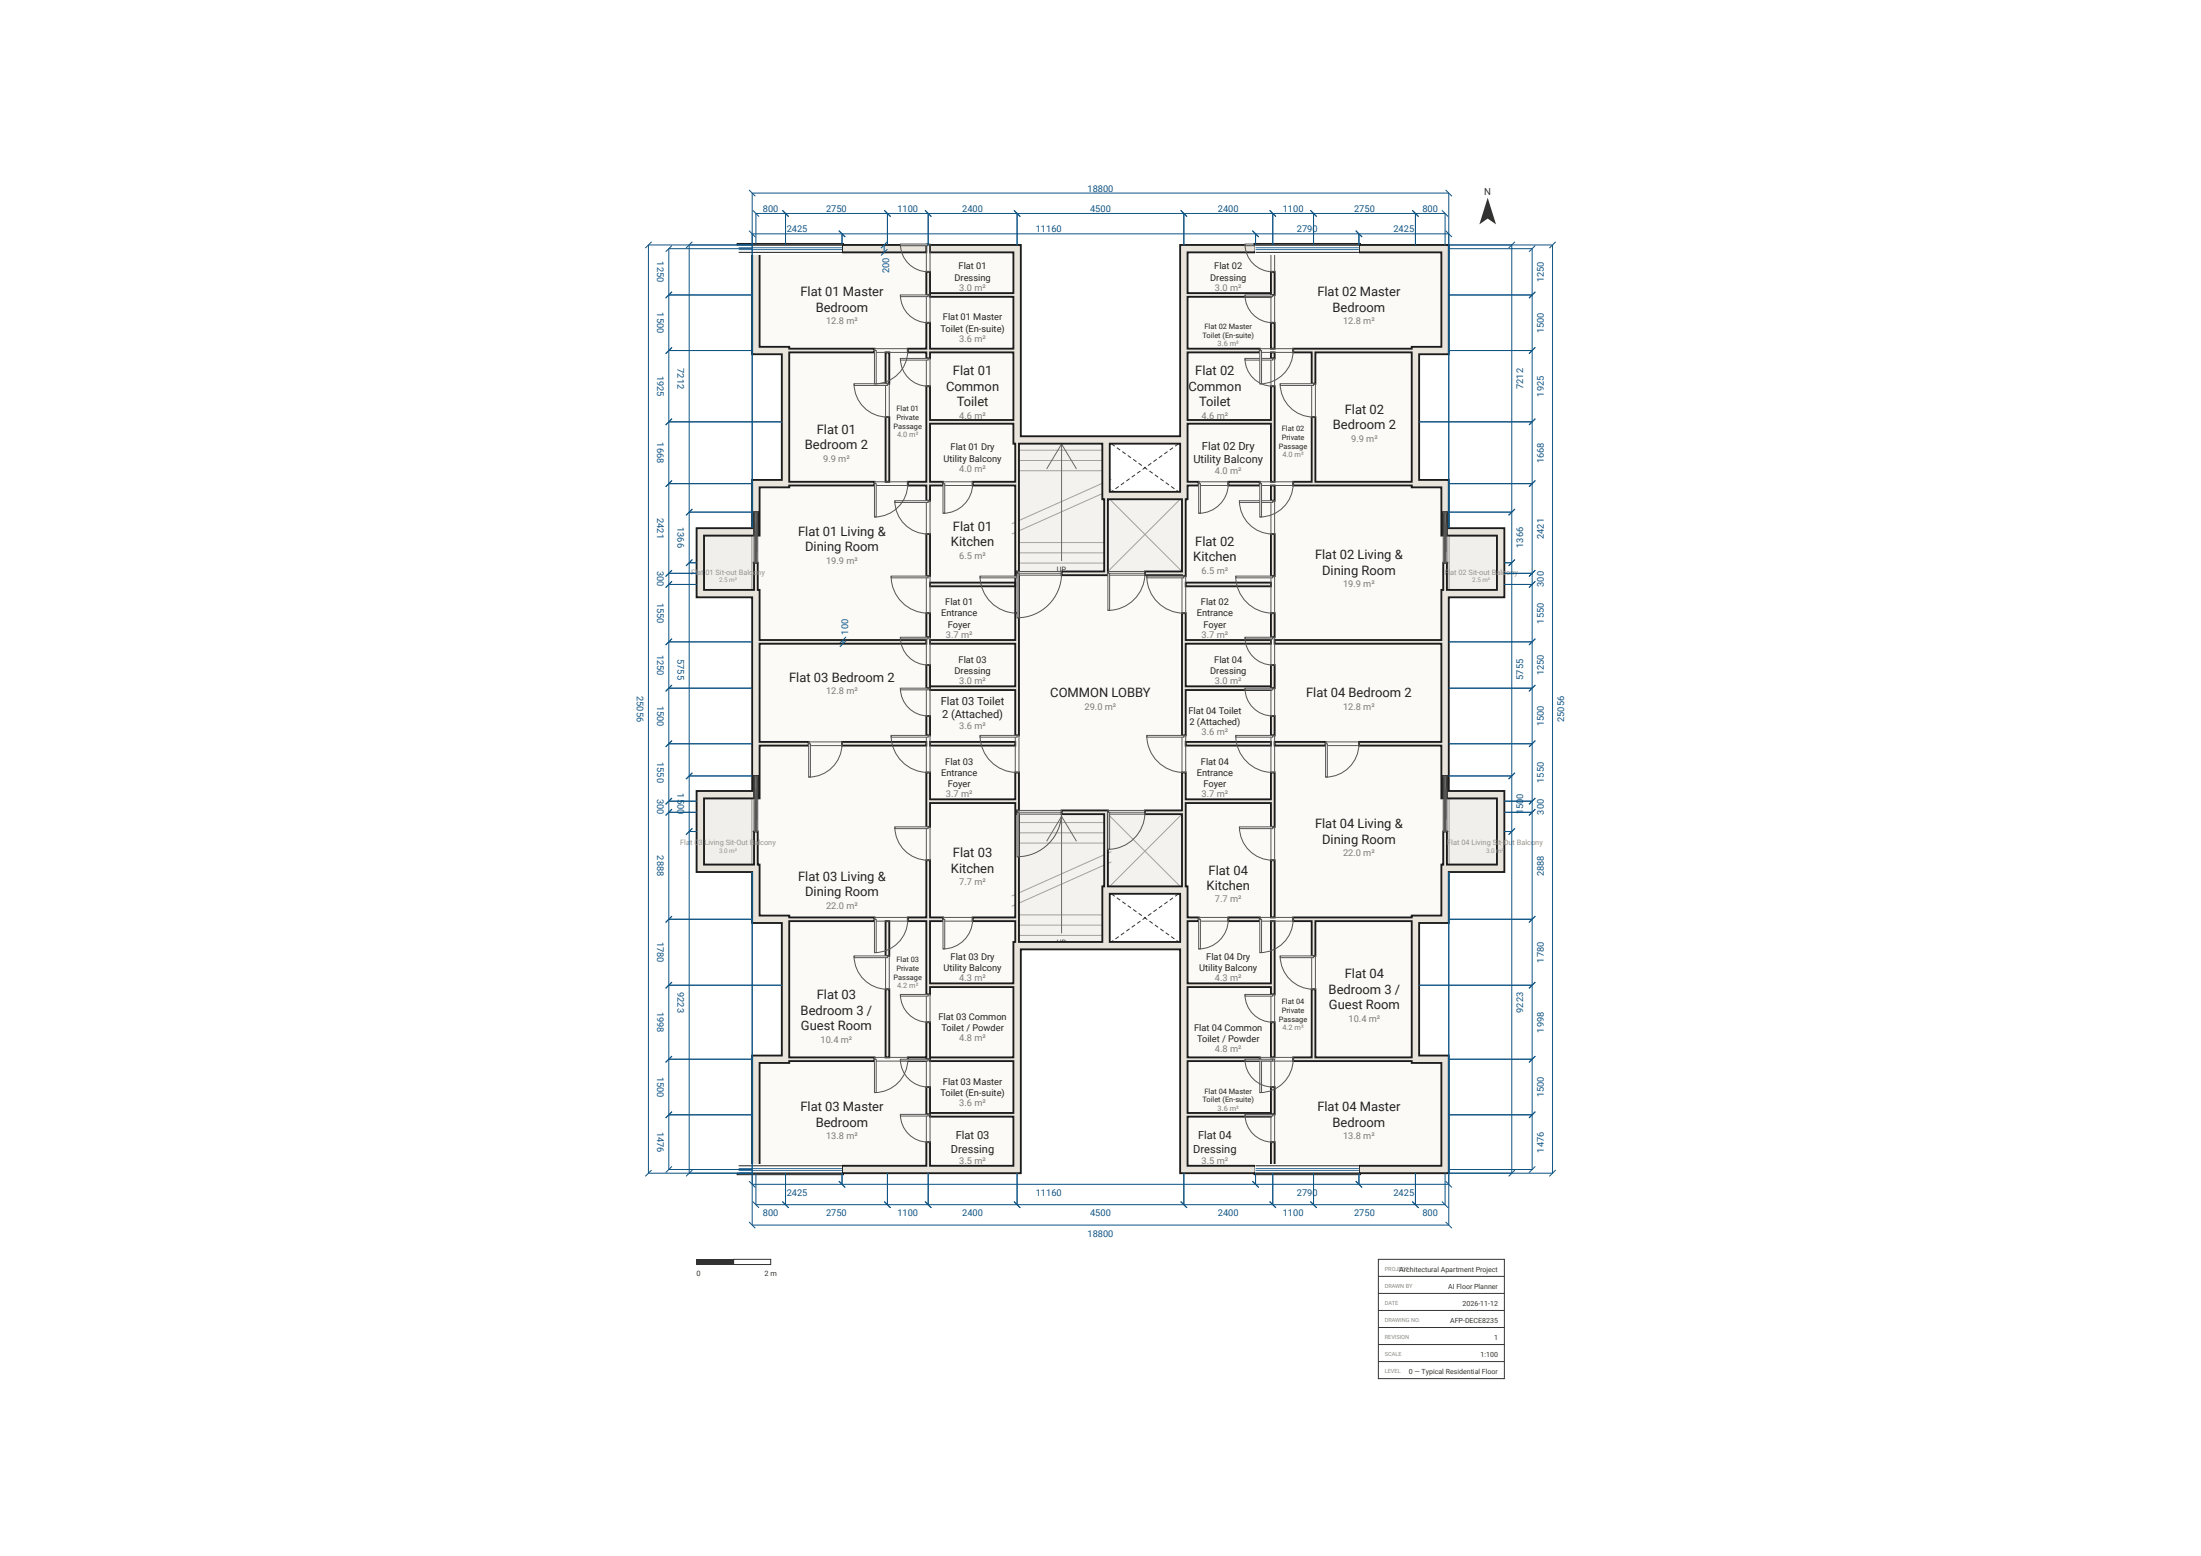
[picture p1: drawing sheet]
<svg xmlns="http://www.w3.org/2000/svg" width="594mm" height="420mm" viewBox="0 0 594 420" stroke-linecap="round" stroke-linejoin="round" font-family="sans-serif">
<g fill="#fbfaf7">
<path d="M274.5 154.8h45v64.5h-45z"/>
<path d="M250.5 157.8h24v15.5h-24z"/>
<path d="M250.5 130.5h24v27.3h-24z"/>
<path d="M204 130.5h46.5v42.8h-46.5z"/>
<path d="M212 94.6h27.5v35.9h-27.5z"/>
<path d="M239.5 94.6h11v35.9h-11z"/>
<path d="M250.5 113.9h24v16.6h-24z"/>
<path d="M250.5 94.6h24v19.3h-24z"/>
<path d="M204 67.1h46.5v27.5h-46.5z"/>
<path d="M250.5 79.6h24v15h-24z"/>
<path d="M250.5 67.1h24v12.5h-24z"/>
</g>
<path d="M189 143.6h15v16.6h-15z" fill="#f1efeb"/>
<path d="M189 143.6h15v16.6h-15z" fill="none" stroke="#9a9488" stroke-width=".27"/>
<g fill="#fbfaf7">
<path d="M319.5 157.8h24v15.5h-24z"/>
<path d="M319.5 130.5h24v27.3h-24z"/>
<path d="M343.5 130.5h46.5v42.8h-46.5z"/>
<path d="M354.5 94.6h27.5v35.9h-27.5z"/>
<path d="M343.5 94.6h11v35.9h-11z"/>
<path d="M319.5 113.9h24v16.6h-24z"/>
<path d="M319.5 94.6h24v19.3h-24z"/>
<path d="M343.5 67.1h46.5v27.5h-46.5z"/>
<path d="M319.5 79.6h24v15h-24z"/>
<path d="M319.5 67.1h24v12.5h-24z"/>
</g>
<path d="M390 143.6h15v16.6h-15z" fill="#f1efeb"/>
<path d="M390 143.6h15v16.6h-15z" fill="none" stroke="#9a9488" stroke-width=".27"/>
<g fill="#fbfaf7">
<path d="M204 173.3h46.5v27.5h-46.5z"/>
<path d="M250.5 185.8h24v15h-24z"/>
<path d="M250.5 173.3h24v12.5h-24z"/>
<path d="M250.5 200.8h24v15.5h-24z"/>
<path d="M250.5 216.3h24v31.8h-24z"/>
<path d="M204 200.8h46.5v47.3h-46.5z"/>
<path d="M212 248.1h27.5v37.8h-27.5z"/>
<path d="M239.5 248.1h11v37.8h-11z"/>
<path d="M250.5 248.1h24v17.8h-24z"/>
<path d="M250.5 265.9h24v20h-24z"/>
<path d="M204 285.9h46.5v29.8h-46.5z"/>
<path d="M250.5 285.9h24v15h-24z"/>
<path d="M250.5 300.9h24v14.8h-24z"/>
</g>
<path d="M189 214.5h15v19.9h-15z" fill="#f1efeb"/>
<path d="M189 214.5h15v19.9h-15z" fill="none" stroke="#9a9488" stroke-width=".27"/>
<g fill="#fbfaf7">
<path d="M343.5 173.3h46.5v27.5h-46.5z"/>
<path d="M319.5 185.8h24v15h-24z"/>
<path d="M319.5 173.3h24v12.5h-24z"/>
<path d="M319.5 200.8h24v15.5h-24z"/>
<path d="M319.5 216.3h24v31.8h-24z"/>
<path d="M343.5 200.8h46.5v47.3h-46.5z"/>
<path d="M354.5 248.1h27.5v37.8h-27.5z"/>
<path d="M343.5 248.1h11v37.8h-11z"/>
<path d="M319.5 248.1h24v17.8h-24z"/>
<path d="M319.5 265.9h24v20h-24z"/>
<path d="M343.5 285.9h46.5v29.8h-46.5z"/>
<path d="M319.5 285.9h24v15h-24z"/>
<path d="M319.5 300.9h24v14.8h-24z"/>
</g>
<path d="M390 214.5h15v19.9h-15z" fill="#f1efeb"/>
<path d="M390 214.5h15v19.9h-15z" fill="none" stroke="#9a9488" stroke-width=".27"/>
<path d="M298.5 133.8h21v21h-21z" fill="#f4f2ee" stroke="#6c6864" stroke-width=".27"/>
<path d="M298.5 133.8l21 21M319.5 133.8l-21 21" fill="none" stroke="#a8a29a" stroke-width=".27"/>
<path d="M298.5 219.3h21v21h-21z" fill="#f4f2ee" stroke="#6c6864" stroke-width=".27"/>
<path d="M298.5 219.3l21 21M319.5 219.3l-21 21" fill="none" stroke="#a8a29a" stroke-width=".27"/>
<path d="M274.5 118.8h24v36h-24z" fill="#f4f2ee" stroke="#6c6864" stroke-width=".27"/>
<path d="M274.5 127.1h24M274.5 124.3h24M274.5 121.5h24M299.9 132.1l-26.8 12M299.9 129.4l-26.8 12M274.5 152h24M274.5 149.2h24M274.5 146.4h24" fill="none" stroke="#a8a29a" stroke-width=".27"/>
<path d="M286.5 119.9v31.5M286.5 119.9l4 6.7M286.5 119.9l-4 6.7" fill="none" stroke="#6c6864" stroke-width=".27"/>
<path d="M274.5 219.3h24v36h-24z" fill="#f4f2ee" stroke="#6c6864" stroke-width=".27"/>
<path d="M274.5 227.6h24M274.5 224.8h24M274.5 222h24M299.9 232.6l-26.8 12M299.9 229.9l-26.8 12M274.5 252.5h24M274.5 249.7h24M274.5 246.9h24" fill="none" stroke="#a8a29a" stroke-width=".27"/>
<path d="M286.5 220.4v31.5M286.5 220.4l4 6.7M286.5 220.4l-4 6.7" fill="none" stroke="#6c6864" stroke-width=".27"/>
<path d="M298.5 118.8h21v15h-21zM298.5 118.8l21 15M319.5 118.8l-21 15M298.5 240.3h21v15h-21zM298.5 240.3l21 15M319.5 240.3l-21 15" fill="none" stroke="#333" stroke-width=".27" stroke-dasharray="1.1 .7" stroke-linecap="butt"/>
<g fill="none" stroke="#9a9488" stroke-width=".27">
<path d="M189 143.6h15v16.6h-15zM189 151.9h1.1M190.1 144.6h12.8v14.5h-12.8zM196.5 143.6v1M196.5 159.1v1.1M202.9 151.9h1.1M390 143.6h15v16.6h-15zM390 151.9h1.1M391.1 144.6h12.8v14.5h-12.8zM397.5 143.6v1M397.5 159.1v1.1M403.9 151.9h1.1"/>
<path d="M189 214.5h15v19.9h-15zM190.1 215.6h12.8v17.7h-12.8zM196.5 214.5v1.1M390 214.5h15v19.9h-15zM391.1 215.6h12.8v17.7h-12.8zM397.5 214.5v1.1M189 224.4h1.1M196.5 233.3v1.1M202.9 224.4h1.1M390 224.4h1.1M397.5 233.3v1.1M403.9 224.4h1.1"/>
</g>
<path d="M203 68.1h2v25.5h8v.5h23v1h-23v34.9h23v1h-23v.5h-8v13.1h-.5v-6.4h-1v6.4h-13.5v14.6h13.5v-7.3h1v7.3h.5v13.6h45v1h-45v26.5h13.2v1h-13.2v14.2h-.5v-6.1h-1v6.1h-13.5v17.9h13.5v-9h1v9h.5v13.7h8v.5h23v1h-23v36.8h23v1h-23v.5h-8v27.8h-2v-29.8h8v-35.8h-8v-13.7h-15v-21.9h15v-52.3h-15v-18.6h15v-13.1h8v-33.9h-8zM227.2 66.1h22.8v2h-22.8zM227.2 200.3h22.8v1h-22.8zM250 208.5h1v7.3h23v-7.3h1v10.3h-.5v1h.5v34.5h22.5v-15h.5v-19.5h-11.5v-1h12.5v20.5h20v-19.5h-10v-1h10v-10.3h1v7.3h23v-7.3h1v14.7h-1v-6.4h-23v22.5h.5v8.3h3v1h-3v16.8h22.5v-16.8h1v19.8h-1v-2h-22.5v19h19.5v1h-19.5v14h22.5v-7h1v7.4h-1v.6h-22.5v13.3h18.3v2h-20.3v-60.4h-43v60.4h-48.3v-2h22.8v-6.4h1v6.4h22.5v-13.3h-22.5v-.6h-1v-7.4h1v7h22.5v-14h-22.5v-.5h-1v.5h-5v-1h5v-9.5h1v9.5h22.5v-19h-22.5v2h-1v-19.8h-5v-1h5v-15.4h1v15.4h3.5v1h-3.5v16.8h22.5v-11.1h.5v-5.7h-11.5v-1h11.5v-30.8h-23v6.4h-1zM239 95.1h1v8.5h-1zM239 112.6h1v17.4h-1zM239 248.6h1v9.4h-1zM239 267h1v18.4h-1zM251 66.1h24.5v51.7h43v-51.7h20.3v2h-18.3v11h22.5v-5.7h1v6.2h-1v.5h-22.5v14h19.5v1h-19.5v18.3h22.5v-9.2h1v25.8h-1v-15.6h-22.5v15.6h3v1h-3v3.8h-.5v20.7h-1v-.2h-10v-1h10v-19.5h-20v20.5h-12.5v-1h11.5v-19.5h-.5v-15h-22.5v34.5h-.5v1h.5v.2h-1v-24.5h-11.5v-1h11.5v-10.2h-.5v-5.4h-22.5v15.6h3.5v1h-3.5v4.2h-1v-4.2h-5v-1h5v-25.8h1v9.2h22.5v-18.3h-22.5v1.6h-1v-1.6h-5v-1h5v-7h1v7h22.5v-14h-22.5v-.5h-1v-6.2h1v5.7h22.5v-11h-22.5zM250 144.2h1v11.3h-1zM250 165.5h1v6.5h-1zM251 172.8h23v-7.3h1v33h-1v-12.2h-23v-.5h-1v-6.3h1v5.8h23v-11.5h-23zM250 193.3h1v5.2h-1zM251 157.3h23v1h-23zM251 200.3h23v1h-23zM299.5 119.8v13h19v-13zM299.5 241.3v13h19v-13zM319 165.5h1v7.3h23v1h-23v11.5h23v-5.8h1v6.3h-1v.5h-23v12.2h-1zM320 157.3h23v1h-23zM320 200.3h23v1h-23zM331.5 130h8.5v1h-8.5zM331.5 247.6h8.5v1h-8.5zM343 87.1h1v7h-1zM343 95.1h1v1.6h-1zM343 131h1v4.2h-1zM343 144.2h1v11.3h-1zM343 165.5h1v6.5h-1zM343 193.3h1v5.2h-1zM343 232.2h1v15.4h-1zM343 275.9h1v9.5h-1zM343 308.3h1v6.4h-1zM366.7 66.1h24.3v29.5h-8v33.9h8v13.1h15v18.6h-15v52.3h15v21.9h-15v13.7h-8v35.8h8v31.8h-24.3v-2h22.3v-27.8h-8v-.5h-32v-1h5v-18.4h1v18.4h26v-36.8h-26v9.4h-1v-9.4h-5v-1h32v-.5h8v-13.7h.5v-9h1v9h13.5v-17.9h-13.5v-6.1h-1v6.1h-.5v-14.2h-22.3v-1h22.3v-26.5h-45v-1h45v-13.6h.5v-7.3h1v7.3h13.5v-14.6h-13.5v-6.4h-1v6.4h-.5v-13.1h-8v-.5h-32v-1h5v-17.4h1v17.4h26v-34.9h-26v8.5h-1v-8.5h-5v-1h32v-.5h8v-25.5h-22.3zM344 200.3h13.7v1h-13.7z" fill="#e9e4db"/>
<g fill="none" stroke="#1b1b1b" stroke-width=".5">
<path d="M203 68.1h2v25.5h8v.5h23v1h-23v34.9h23v1h-23v.5h-8v13.1h-.5v-6.4h-1v6.4h-13.5v14.6h13.5v-7.3h1v7.3h.5v13.6h45v1h-45v26.5h13.2v1h-13.2v14.2h-.5v-6.1h-1v6.1h-13.5v17.9h13.5v-9h1v9h.5v13.7h8v.5h23v1h-23v36.8h23v1h-23v.5h-8v27.8h-2v-29.8h8v-35.8h-8v-13.7h-15v-21.9h15v-52.3h-15v-18.6h15v-13.1h8v-33.9h-8zM227.2 66.1h22.8v2h-22.8zM251 66.1h24.5v51.7h43v-51.7h20.3v2h-18.3v11h22.5v-5.7h1v6.2h-1v.5h-22.5v14h19.5v1h-19.5v18.3h22.5v-9.2h1v25.8h-1v-15.6h-22.5v15.6h3v1h-3v3.8h-.5v20.7h-1v-.2h-10v-1h10v-19.5h-20v20.5h-12.5v-1h11.5v-19.5h-.5v-15h-22.5v34.5h-.5v1h.5v.2h-1v-24.5h-11.5v-1h11.5v-10.2h-.5v-5.4h-22.5v15.6h3.5v1h-3.5v4.2h-1v-4.2h-5v-1h5v-25.8h1v9.2h22.5v-18.3h-22.5v1.6h-1v-1.6h-5v-1h5v-7h1v7h22.5v-14h-22.5v-.5h-1v-6.2h1v5.7h22.5v-11h-22.5zM366.7 66.1h24.3v29.5h-8v33.9h8v13.1h15v18.6h-15v52.3h15v21.9h-15v13.7h-8v35.8h8v31.8h-24.3v-2h22.3v-27.8h-8v-.5h-32v-1h5v-18.4h1v18.4h26v-36.8h-26v9.4h-1v-9.4h-5v-1h32v-.5h8v-13.7h.5v-9h1v9h13.5v-17.9h-13.5v-6.1h-1v6.1h-.5v-14.2h-22.3v-1h22.3v-26.5h-45v-1h45v-13.6h.5v-7.3h1v7.3h13.5v-14.6h-13.5v-6.4h-1v6.4h-.5v-13.1h-8v-.5h-32v-1h5v-17.4h1v17.4h26v-34.9h-26v8.5h-1v-8.5h-5v-1h32v-.5h8v-25.5h-22.3zM239 95.1h1v8.5h-1zM343 87.1h1v7h-1zM343 95.1h1v1.6h-1zM239 112.6h1v17.4h-1zM299.5 119.8h19v13h-19zM331.5 130h8.5v1h-8.5zM343 131h1v4.2h-1zM250 144.2h1v11.3h-1z"/>
<path d="M251 157.3h23v1h-23zM274 155.5h1v10h-1zM320 157.3h23v1h-23zM343 144.2h1v11.3h-1zM250 165.5h1v6.5h-1zM251 172.8h23v-7.3h1v33h-1v-12.2h-23v-.5h-1v-6.3h1v5.8h23v-11.5h-23zM319 165.5h1v7.3h23v1h-23v11.5h23v-5.8h1v6.3h-1v.5h-23v12.2h-1zM343 165.5h1v6.5h-1zM250 193.3h1v5.2h-1zM343 193.3h1v5.2h-1zM227.2 200.3h22.8v1h-22.8zM250 208.5h1v7.3h23v-7.3h1v10.3h-.5v1h.5v34.5h22.5v-15h.5v-19.5h-11.5v-1h12.5v20.5h20v-19.5h-10v-1h10v-10.3h1v7.3h23v-7.3h1v14.7h-1v-6.4h-23v22.5h.5v8.3h3v1h-3v16.8h22.5v-16.8h1v19.8h-1v-2h-22.5v19h19.5v1h-19.5v14h22.5v-7h1v7.4h-1v.6h-22.5v13.3h18.3v2h-20.3v-60.4h-43v60.4h-48.3v-2h22.8v-6.4h1v6.4h22.5v-13.3h-22.5v-.6h-1v-7.4h1v7h22.5v-14h-22.5v-.5h-1v.5h-5v-1h5v-9.5h1v9.5h22.5v-19h-22.5v2h-1v-19.8h-5v-1h5v-15.4h1v15.4h3.5v1h-3.5v16.8h22.5v-11.1h.5v-5.7h-11.5v-1h11.5v-30.8h-23v6.4h-1z"/>
<path d="M251 200.3h23v1h-23zM320 200.3h23v1h-23zM344 200.3h13.7v1h-13.7zM343 232.2h1v15.4h-1zM239 248.6h1v9.4h-1zM299.5 241.3h19v13h-19zM331.5 247.6h8.5v1h-8.5zM239 267h1v18.4h-1zM343 275.9h1v9.5h-1zM343 308.3h1v6.4h-1z"/>
</g>
<path d="M264.5 155.5h10v.5h-10z" fill="#fff" stroke="#555" stroke-width=".27"/>
<path d="M250 155.5h1v10h-1zM264.5 155.5a10 10 0 0 0 10 10" fill="none" stroke="#555" stroke-width=".27"/>
<path d="M240.5 155.5h10v.5h-10z" fill="#fff" stroke="#555" stroke-width=".27"/>
<path d="M250 135.2h1v9h-1zM240.5 155.5a10 10 0 0 0 10 10" fill="none" stroke="#555" stroke-width=".27"/>
<path d="M241.5 135.2h9v.4h-9z" fill="#fff" stroke="#555" stroke-width=".27"/>
<path d="M236 130h9v1h-9zM241.5 135.2a9 9 0 0 0 9 9" fill="none" stroke="#555" stroke-width=".27"/>
<path d="M236 130.5h.5v9h-.5z" fill="#fff" stroke="#555" stroke-width=".27"/>
<path d="M239 103.6h1v9h-1zM245 130.5a9 9 0 0 1-9 9" fill="none" stroke="#555" stroke-width=".27"/>
<path d="M230.5 103.6h9v.4h-9z" fill="#fff" stroke="#555" stroke-width=".27"/>
<path d="M230.5 103.6a9 9 0 0 0 9 9M254.5 130h8v1h-8z" fill="none" stroke="#555" stroke-width=".27"/>
<path d="M254.5 130.5h.5v8h-.5z" fill="#fff" stroke="#555" stroke-width=".27"/>
<path d="M250 96.7h1v7.5h-1zM262.5 130.5a8 8 0 0 1-8 8" fill="none" stroke="#555" stroke-width=".27"/>
<path d="M243 96.7h7.5v.5h-7.5z" fill="#fff" stroke="#555" stroke-width=".27"/>
<path d="M250 65.9h1v7.5h-1zM243 96.7a7.5 7.5 0 0 0 7.5 7.5" fill="none" stroke="#555" stroke-width=".27"/>
<path d="M243 65.9h7.5v.4h-7.5z" fill="#fff" stroke="#555" stroke-width=".27"/>
<path d="M243 65.9a7.5 7.5 0 0 0 7.5 7.5M236 94.1h9v1h-9z" fill="none" stroke="#555" stroke-width=".27"/>
<path d="M236 94.6h.5v9h-.5z" fill="#fff" stroke="#555" stroke-width=".27"/>
<path d="M250 79.6h1v7.5h-1zM245 94.6a9 9 0 0 1-9 9" fill="none" stroke="#555" stroke-width=".27"/>
<path d="M243 79.6h7.5v.5h-7.5z" fill="#fff" stroke="#555" stroke-width=".27"/>
<path d="M243 79.6a7.5 7.5 0 0 0 7.5 7.5M203.5 138.2h1v13.7h-1zM203.8 138.2v13.7M204.1 138.2v13.7" fill="none" stroke="#555" stroke-width=".27"/>
<g fill="#fff" stroke="#555" stroke-width=".27">
<path d="M203.7 144.4h.2v7.5h-.2z"/>
<path d="M204 141.3h.2v7.5h-.2z"/>
</g>
<path d="M319 155.5h1v10h-1z" fill="none" stroke="#555" stroke-width=".27"/>
<path d="M309.5 155.5h10v.5h-10z" fill="#fff" stroke="#555" stroke-width=".27"/>
<path d="M309.5 155.5a10 10 0 0 0 10 10M343 155.5h1v10h-1z" fill="none" stroke="#555" stroke-width=".27"/>
<path d="M333.5 155.5h10v.5h-10z" fill="#fff" stroke="#555" stroke-width=".27"/>
<path d="M343 135.2h1v9h-1zM333.5 155.5a10 10 0 0 0 10 10" fill="none" stroke="#555" stroke-width=".27"/>
<path d="M334.5 135.2h9v.4h-9z" fill="#fff" stroke="#555" stroke-width=".27"/>
<path d="M334.5 135.2a9 9 0 0 0 9 9M340 130h9v1h-9z" fill="none" stroke="#555" stroke-width=".27"/>
<path d="M340 130.5h.5v9h-.5z" fill="#fff" stroke="#555" stroke-width=".27"/>
<path d="M354 103.6h1v9h-1zM349 130.5a9 9 0 0 1-9 9" fill="none" stroke="#555" stroke-width=".27"/>
<path d="M345.5 103.6h9v.4h-9z" fill="#fff" stroke="#555" stroke-width=".27"/>
<path d="M345.5 103.6a9 9 0 0 0 9 9M323.5 130h8v1h-8z" fill="none" stroke="#555" stroke-width=".27"/>
<path d="M323.5 130.5h.5v8h-.5z" fill="#fff" stroke="#555" stroke-width=".27"/>
<path d="M343 96.7h1v7.5h-1zM331.5 130.5a8 8 0 0 1-8 8" fill="none" stroke="#555" stroke-width=".27"/>
<path d="M336 96.7h7.5v.5h-7.5z" fill="#fff" stroke="#555" stroke-width=".27"/>
<path d="M343 65.9h1v7.5h-1zM336 96.7a7.5 7.5 0 0 0 7.5 7.5" fill="none" stroke="#555" stroke-width=".27"/>
<path d="M336 65.9h7.5v.4h-7.5z" fill="#fff" stroke="#555" stroke-width=".27"/>
<path d="M336 65.9a7.5 7.5 0 0 0 7.5 7.5M340 94.1h9v1h-9z" fill="none" stroke="#555" stroke-width=".27"/>
<path d="M340 94.6h.5v9h-.5z" fill="#fff" stroke="#555" stroke-width=".27"/>
<path d="M343 79.6h1v7.5h-1zM349 94.6a9 9 0 0 1-9 9" fill="none" stroke="#555" stroke-width=".27"/>
<path d="M336 79.6h7.5v.5h-7.5z" fill="#fff" stroke="#555" stroke-width=".27"/>
<path d="M336 79.6a7.5 7.5 0 0 0 7.5 7.5M389.5 138.2h1v13.7h-1zM389.8 138.2v13.7M390.1 138.2v13.7" fill="none" stroke="#555" stroke-width=".27"/>
<g fill="#fff" stroke="#555" stroke-width=".27">
<path d="M389.7 144.4h.2v7.5h-.2z"/>
<path d="M390 141.3h.2v7.5h-.2z"/>
</g>
<path d="M250 172h1v7.5h-1z" fill="none" stroke="#555" stroke-width=".27"/>
<path d="M243 172h7.5v.5h-7.5z" fill="#fff" stroke="#555" stroke-width=".27"/>
<path d="M243 172a7.5 7.5 0 0 0 7.5 7.5M218.2 200.3h9v1h-9z" fill="none" stroke="#555" stroke-width=".27"/>
<path d="M218.2 200.8h.5v8.9l-.5 .1z" fill="#fff" stroke="#555" stroke-width=".27"/>
<path d="M250 185.8h1v7.5h-1zM227.2 200.8a9 9 0 0 1-9 9" fill="none" stroke="#555" stroke-width=".27"/>
<path d="M243 185.8h7.5v.4h-7.5z" fill="#fff" stroke="#555" stroke-width=".27"/>
<path d="M243 185.8a7.5 7.5 0 0 0 7.5 7.5M274 198.5h1v10h-1z" fill="none" stroke="#555" stroke-width=".27"/>
<path d="M264.5 198.5h10v.5h-10z" fill="#fff" stroke="#555" stroke-width=".27"/>
<path d="M250 198.5h1v10h-1zM264.5 198.5a10 10 0 0 0 10 10" fill="none" stroke="#555" stroke-width=".27"/>
<path d="M240.5 198.5h10v.5h-10z" fill="#fff" stroke="#555" stroke-width=".27"/>
<path d="M240.5 198.5a10 10 0 0 0 10 10M250 223.2h1v9h-1z" fill="none" stroke="#555" stroke-width=".27"/>
<path d="M241.5 223.2h9v.5h-9z" fill="#fff" stroke="#555" stroke-width=".27"/>
<path d="M241.5 223.2a9 9 0 0 0 9 9M236 247.6h9v1h-9z" fill="none" stroke="#555" stroke-width=".27"/>
<path d="M236 248.1h.5v9h-.5z" fill="#fff" stroke="#555" stroke-width=".27"/>
<path d="M239 258h1v9h-1zM245 248.1a9 9 0 0 1-9 9" fill="none" stroke="#555" stroke-width=".27"/>
<path d="M230.5 258h9v.5h-9z" fill="#fff" stroke="#555" stroke-width=".27"/>
<path d="M230.5 258a9 9 0 0 0 9 9M254.5 247.6h8v1h-8z" fill="none" stroke="#555" stroke-width=".27"/>
<path d="M254.5 248.1h.5v8h-.5z" fill="#fff" stroke="#555" stroke-width=".27"/>
<path d="M262.5 248.1a8 8 0 0 1-8 8M250 268.4h1v7.5h-1z" fill="none" stroke="#555" stroke-width=".27"/>
<path d="M243 268.4h7.5v.5h-7.5z" fill="#fff" stroke="#555" stroke-width=".27"/>
<path d="M243 268.4a7.5 7.5 0 0 0 7.5 7.5M250 300.8h1v7.5h-1z" fill="none" stroke="#555" stroke-width=".27"/>
<path d="M243 300.8h7.5v.4h-7.5z" fill="#fff" stroke="#555" stroke-width=".27"/>
<path d="M236 285.4h9v1h-9zM243 300.8a7.5 7.5 0 0 0 7.5 7.5" fill="none" stroke="#555" stroke-width=".27"/>
<path d="M236 285.9h.5v9h-.5z" fill="#fff" stroke="#555" stroke-width=".27"/>
<path d="M245 285.9a9 9 0 0 1-9 9M250 285.9h1v7.5h-1z" fill="none" stroke="#555" stroke-width=".27"/>
<path d="M243 285.9h7.5v.5h-7.5z" fill="#fff" stroke="#555" stroke-width=".27"/>
<path d="M203.5 209.4h1v15h-1zM203.8 209.4v15M204.1 209.4v15M243 285.9a7.5 7.5 0 0 0 7.5 7.5" fill="none" stroke="#555" stroke-width=".27"/>
<g fill="#fff" stroke="#555" stroke-width=".27">
<path d="M203.7 216.2h.2v8.2h-.2z"/>
<path d="M204 212.8h.2v8.3h-.2z"/>
</g>
<path d="M343 172h1v7.5h-1z" fill="none" stroke="#555" stroke-width=".27"/>
<path d="M336 172h7.5v.5h-7.5z" fill="#fff" stroke="#555" stroke-width=".27"/>
<path d="M336 172a7.5 7.5 0 0 0 7.5 7.5M357.7 200.3h9v1h-9z" fill="none" stroke="#555" stroke-width=".27"/>
<path d="M357.7 200.8h.5v8.9l-.5 .1z" fill="#fff" stroke="#555" stroke-width=".27"/>
<path d="M343 185.8h1v7.5h-1zM366.7 200.8a9 9 0 0 1-9 9" fill="none" stroke="#555" stroke-width=".27"/>
<path d="M336 185.8h7.5v.4h-7.5z" fill="#fff" stroke="#555" stroke-width=".27"/>
<path d="M319 198.5h1v10h-1zM336 185.8a7.5 7.5 0 0 0 7.5 7.5" fill="none" stroke="#555" stroke-width=".27"/>
<path d="M309.5 198.5h10v.5h-10z" fill="#fff" stroke="#555" stroke-width=".27"/>
<path d="M309.5 198.5a10 10 0 0 0 10 10M343 198.5h1v10h-1z" fill="none" stroke="#555" stroke-width=".27"/>
<path d="M333.5 198.5h10v.5h-10z" fill="#fff" stroke="#555" stroke-width=".27"/>
<path d="M333.5 198.5a10 10 0 0 0 10 10M343 223.2h1v9h-1z" fill="none" stroke="#555" stroke-width=".27"/>
<path d="M334.5 223.2h9v.5h-9z" fill="#fff" stroke="#555" stroke-width=".27"/>
<path d="M334.5 223.2a9 9 0 0 0 9 9M340 247.6h9v1h-9z" fill="none" stroke="#555" stroke-width=".27"/>
<path d="M340 248.1h.5v9h-.5z" fill="#fff" stroke="#555" stroke-width=".27"/>
<path d="M349 248.1a9 9 0 0 1-9 9M354 258h1v9h-1z" fill="none" stroke="#555" stroke-width=".27"/>
<path d="M345.5 258h9v.5h-9z" fill="#fff" stroke="#555" stroke-width=".27"/>
<path d="M323.5 247.6h8v1h-8zM345.5 258a9 9 0 0 0 9 9" fill="none" stroke="#555" stroke-width=".27"/>
<path d="M323.5 248.1h.5v8h-.5z" fill="#fff" stroke="#555" stroke-width=".27"/>
<path d="M331.5 248.1a8 8 0 0 1-8 8M343 268.4h1v7.5h-1z" fill="none" stroke="#555" stroke-width=".27"/>
<path d="M336 268.4h7.5v.5h-7.5z" fill="#fff" stroke="#555" stroke-width=".27"/>
<path d="M336 268.4a7.5 7.5 0 0 0 7.5 7.5M343 300.8h1v7.5h-1z" fill="none" stroke="#555" stroke-width=".27"/>
<path d="M336 300.8h7.5v.4h-7.5z" fill="#fff" stroke="#555" stroke-width=".27"/>
<path d="M340 285.4h9v1h-9zM336 300.8a7.5 7.5 0 0 0 7.5 7.5" fill="none" stroke="#555" stroke-width=".27"/>
<path d="M340 285.9h.5v9h-.5z" fill="#fff" stroke="#555" stroke-width=".27"/>
<path d="M343 285.9h1v7.5h-1zM349 285.9a9 9 0 0 1-9 9" fill="none" stroke="#555" stroke-width=".27"/>
<path d="M336 285.9h7.5v.5h-7.5z" fill="#fff" stroke="#555" stroke-width=".27"/>
<path d="M389.5 209.4h1v15h-1zM389.8 209.4v15M390.1 209.4v15M336 285.9a7.5 7.5 0 0 0 7.5 7.5" fill="none" stroke="#555" stroke-width=".27"/>
<g fill="#fff" stroke="#555" stroke-width=".27">
<path d="M389.7 216.2h.2v8.2h-.2z"/>
<path d="M390 212.8h.2v8.3h-.2z"/>
</g>
<path d="M274.5 154.3h12v1h-12z" fill="none" stroke="#555" stroke-width=".27"/>
<path d="M274.5 154.8h.5v11.9l-.5 .1z" fill="#fff" stroke="#555" stroke-width=".27"/>
<path d="M286.5 154.8a12 12 0 0 1-12 12M274.5 218.8h12v1h-12z" fill="none" stroke="#555" stroke-width=".27"/>
<path d="M274.5 219.3h.5v11.9l-.5 .1z" fill="#fff" stroke="#555" stroke-width=".27"/>
<path d="M299 154.3h10v1h-10zM286.5 219.3a12 12 0 0 1-12 12" fill="none" stroke="#555" stroke-width=".27"/>
<path d="M299 154.8h.5v9.9l-.5 .1z" fill="#fff" stroke="#555" stroke-width=".27"/>
<path d="M309 154.8a10 10 0 0 1-10 10M299 218.8h10v1h-10z" fill="none" stroke="#555" stroke-width=".27"/>
<path d="M299 219.3h.5v9.9l-.5 .1z" fill="#fff" stroke="#555" stroke-width=".27"/>
<path d="M309 219.3a10 10 0 0 1-10 10" fill="none" stroke="#555" stroke-width=".27"/>
<path d="M199.3 65.6h27.9v3h-27.9z" fill="#fff"/>
<path d="M198.9 65.7h28.7v.4h-28.7zM199.3 68.1h27.9M199.3 66.1h27.9" fill="none" stroke="#1b1b1b" stroke-width=".27"/>
<path d="M199.3 67.4h27.9M199.3 66.9h27.9" fill="none" stroke="#3a6ea5" stroke-width=".27"/>
<path d="M338.8 65.6h27.9v3h-27.9z" fill="#fff"/>
<path d="M338.4 65.7h28.7v.4h-28.7zM338.8 68.1h27.9M338.8 66.1h27.9" fill="none" stroke="#1b1b1b" stroke-width=".27"/>
<path d="M338.8 67.4h27.9M338.8 66.9h27.9" fill="none" stroke="#3a6ea5" stroke-width=".27"/>
<path d="M199.3 314.2h27.9v3h-27.9z" fill="#fff"/>
<path d="M198.9 316.7h28.7v.4h-28.7zM199.3 316.7h27.9M199.3 314.7h27.9" fill="none" stroke="#1b1b1b" stroke-width=".27"/>
<path d="M199.3 315.9h27.9M199.3 315.4h27.9" fill="none" stroke="#3a6ea5" stroke-width=".27"/>
<path d="M338.8 314.2h27.9v3h-27.9z" fill="#fff"/>
<path d="M338.4 316.7h28.7v.4h-28.7zM338.8 316.7h27.9M338.8 314.7h27.9" fill="none" stroke="#1b1b1b" stroke-width=".27"/>
<path d="M338.8 315.9h27.9M338.8 315.4h27.9" fill="none" stroke="#3a6ea5" stroke-width=".27"/>
<g fill="none" stroke="#0e5484" stroke-width=".27">
<path d="M202.1 51.3l1.7 1.7M203.1 56.8l1.7 1.7M211.1 56.8l1.7 1.7M212 57.6v8.5M238.6 56.8l1.7 1.7M239.5 57.6v8.5M249.6 56.8l1.7 1.7M250.5 57.6v8.5M273.6 56.8l1.7 1.7M274.5 57.6v8.5M318.6 56.8l1.7 1.7M319.5 57.6v8.5"/>
<path d="M342.6 56.8l1.7 1.7M343.5 57.6v8.5M353.6 56.8l1.7 1.7M354.5 57.6v8.5M381.1 56.8l1.7 1.7M382 57.6v8.5M389.1 56.8l1.7 1.7M390.1 51.3l1.7 1.7M175.8 65.3l-1.7 1.7M180.5 79.6h22.5M181.3 66.3l-1.7 1.7M181.3 78.8l-1.7 1.7"/>
<path d="M186 66.1v250.6M186.8 65.3l-1.7 1.7M202.1 62.3l1.7 1.7M203 66.1h-28v250.6h28M203 67.1h-22.5v248.6h22.5M203 63.1h188M204 66.1v-8.5h186v8.5M226.4 62.3l1.7 1.7M227.2 63.1v3M238.6 66.1v2M239.5 67.3l-1.7 1.7M239.5 65.3l-1.7 1.7"/>
<path d="M338 62.3l1.7 1.7M338.8 63.1v3M365.9 62.3l1.7 1.7M366.7 63.1v3M390.1 62.3l1.7 1.7M391 66.1h28v250.6h-28M391 67.1h22.5v248.6h-22.5M391 79.6h22.5M408 66.1v250.6M408.8 65.3l-1.7 1.7M414.3 78.8l-1.7 1.7M414.3 66.3l-1.7 1.7"/>
<path d="M419.8 65.3l-1.7 1.7M180.5 94.6h22.5M181.3 93.8l-1.7 1.7M391 94.6h22.5M414.3 93.8l-1.7 1.7M180.5 113.9h30.5M181.3 113l-1.7 1.7M383 113.9h30.5M414.3 113l-1.7 1.7M180.5 130.5h22.5M181.3 129.7l-1.7 1.7M186 138.2h17"/>
<path d="M186.8 137.4l-1.7 1.7M391 138.2h17M391 130.5h22.5M408.8 137.4l-1.7 1.7M414.3 129.7l-1.7 1.7M180.5 154.8h7.5M180.5 157.8h7.5M181.3 153.9l-1.7 1.7M181.3 156.9l-1.7 1.7M186 151.9h2M186.8 151l-1.7 1.7M203 142.6v-90.5h188v90.5"/>
<path d="M406 151.9h2M406 154.8h7.5M406 157.8h7.5M408.8 151l-1.7 1.7M414.3 153.9l-1.7 1.7M414.3 156.9l-1.7 1.7M180.5 173.3h22.5M181.3 172.4l-1.7 1.7M227.5 172.8v1M228.3 172.9l-1.7 1.7M228.3 171.9l-1.7 1.7M391 173.3h22.5"/>
<path d="M414.3 172.4l-1.7 1.7M180.5 185.8h22.5M181.3 184.9l-1.7 1.7M181.3 199.9l-1.7 1.7M391 185.8h22.5M414.3 184.9l-1.7 1.7M414.3 199.9l-1.7 1.7M180.5 200.8h22.5M180.5 216.3h7.5M180.5 219.3h7.5M181.3 215.4l-1.7 1.7M181.3 218.4l-1.7 1.7"/>
<path d="M186 209.4h17M186.8 208.6l-1.7 1.7M391 209.4h17M391 200.8h22.5M406 216.3h7.5M406 219.3h7.5M408.8 208.6l-1.7 1.7M414.3 215.4l-1.7 1.7M414.3 218.4l-1.7 1.7M186 224.4h2M186.8 223.6l-1.7 1.7M203 235.4v95.3h188v-95.3"/>
<path d="M406 224.4h2M408.8 223.6l-1.7 1.7M180.5 248.1h22.5M181.3 247.3l-1.7 1.7M391 248.1h22.5M414.3 247.3l-1.7 1.7M180.5 265.9h30.5M181.3 265.1l-1.7 1.7M383 265.9h30.5M414.3 265.1l-1.7 1.7M180.5 285.9h22.5M181.3 285.1l-1.7 1.7"/>
<path d="M391 285.9h22.5M414.3 285.1l-1.7 1.7M175.8 315.8l-1.7 1.7M180.5 300.9h22.5M181.3 300.1l-1.7 1.7M181.3 314.8l-1.7 1.7M186.8 315.8l-1.7 1.7M202.1 318.8l1.7 1.7M203 319.7h188M204 316.7v8.5h186v-8.5M212 316.7v8.5M226.4 318.8l1.7 1.7"/>
<path d="M227.2 316.7v3M239.5 316.7v8.5M250.5 316.7v8.5M274.5 316.7v8.5M319.5 316.7v8.5M338 318.8l1.7 1.7M338.8 316.7v3M343.5 316.7v8.5M354.5 316.7v8.5M365.9 318.8l1.7 1.7M366.7 316.7v3M382 316.7v8.5"/>
<path d="M390.1 318.8l1.7 1.7M391 300.9h22.5M408.8 315.8l-1.7 1.7M414.3 300.1l-1.7 1.7M414.3 314.8l-1.7 1.7M419.8 315.8l-1.7 1.7M202.1 329.8l1.7 1.7M203.1 324.3l1.7 1.7M211.1 324.3l1.7 1.7M238.6 324.3l1.7 1.7M249.6 324.3l1.7 1.7M273.6 324.3l1.7 1.7"/>
<path d="M318.6 324.3l1.7 1.7M342.6 324.3l1.7 1.7M353.6 324.3l1.7 1.7M381.1 324.3l1.7 1.7M389.1 324.3l1.7 1.7M390.1 329.8l1.7 1.7"/>
</g>
<g fill="#333">
<path d="M401.5 53.4l2.2 7.2-2.2-1.6-2.3 1.6z"/>
<path d="M188 339.9h10v1.4h-10z"/>
</g>
<path d="M198 339.9h10v1.4h-10zM372 339.9h34v32.2h-34zM372 344.5h34M372 349.1h34M372 353.7h34M372 358.3h34M372 362.9h34M372 367.5h34" fill="none" stroke="#333" stroke-width=".27"/>
<g font-size="3.5" fill="#222">
<text x="216" y="80">Flat 01 Master</text>
<text x="355.5" y="80">Flat 02 Master</text>
<text x="220.1" y="84.2">Bedroom</text>
<text x="359.6" y="84.2">Bedroom</text>
<text x="257.2" y="101.3">Flat 01</text>
<text x="322.6" y="101.3">Flat 02</text>
<text x="255.3" y="105.5">Common</text>
<text x="320.7" y="105.5">Common</text>
<text x="258.2" y="109.7">Toilet</text>
<text x="323.6" y="109.7">Toilet</text>
<text x="362.9" y="111.7">Flat 02</text>
<text x="220.4" y="117.1">Flat 01</text>
<text x="359.7" y="115.9">Bedroom 2</text>
<text x="217.2" y="121.3">Bedroom 2</text>
<text x="257.2" y="143.3">Flat 01</text>
<text x="215.4" y="144.6">Flat 01 Living &amp;</text>
<text x="217.3" y="148.8">Dining Room</text>
<text x="256.6" y="147.5">Kitchen</text>
<text x="322.6" y="147.4">Flat 02</text>
<text x="322" y="151.6">Kitchen</text>
<text x="354.9" y="151">Flat 02 Living &amp;</text>
<text x="356.8" y="155.2">Dining Room</text>
<text x="213" y="184.1">Flat 03 Bedroom 2</text>
<text x="283.4" y="188.2">COMMON LOBBY</text>
<text x="352.5" y="188.2">Flat 04 Bedroom 2</text>
<text x="354.9" y="223.6">Flat 04 Living &amp;</text>
<text x="356.8" y="227.8">Dining Room</text>
<text x="257.2" y="231.3">Flat 03</text>
<text x="215.4" y="237.8">Flat 03 Living &amp;</text>
<text x="256.6" y="235.5">Kitchen</text>
<text x="326.2" y="236.1">Flat 04</text>
<text x="217.3" y="242">Dining Room</text>
<text x="325.6" y="240.3">Kitchen</text>
<text x="220.4" y="269.7">Flat 03</text>
<text x="358.6" y="268.2">Bedroom 3 /</text>
<text x="362.9" y="264">Flat 04</text>
<text x="216.1" y="273.9">Bedroom 3 /</text>
<text x="358.6" y="272.4">Guest Room</text>
<text x="216.1" y="278.1">Guest Room</text>
<text x="216" y="299.9">Flat 03 Master</text>
<text x="355.5" y="299.9">Flat 04 Master</text>
<text x="220.1" y="304.1">Bedroom</text>
<text x="359.6" y="304.1">Bedroom</text>
</g>
<g font-size="3" fill="#222">
<text x="322.1" y="125.1">Utility Balcony</text>
<text x="324.4" y="121.5">Flat 02 Dry</text>
<text x="253.9" y="190.3">Flat 03 Toilet</text>
<text x="254.2" y="193.9">2 (Attached)</text>
<text x="256.6" y="311.1">Dressing</text>
<text x="257.9" y="307.5">Flat 03</text>
<text x="322" y="311.1">Dressing</text>
<text x="323.3" y="307.5">Flat 04</text>
</g>
<text font-size="2.6" fill="#333" x="400.6" y="52.7">N</text>
<g font-size="2.5" fill="#0e5484">
<text x="293.5" y="51.7">18800</text>
<text x="205.9" y="57.2">800</text>
<text x="222.9" y="57.2">2750</text>
<text x="242.2" y="57.2">1100</text>
<text x="259.7" y="57.2">2400</text>
<text x="294.2" y="57.2">4500</text>
<text x="328.7" y="57.2">2400</text>
<text x="346.2" y="57.2">1100</text>
<text x="365.4" y="57.2">2750</text>
<text x="383.9" y="57.2">800</text>
<text x="212.3" y="62.7">2425</text>
<text x="279.5" y="62.7">11160</text>
<text x="350" y="62.7">2790</text>
<text x="376.1" y="62.7">2425</text>
<text x="177.4" y="70.6" transform="rotate(90 177.4 70.6)">1250</text>
<text x="240" y="73.8" transform="rotate(-90 240 73.8)">200</text>
<text x="416.6" y="76.2" transform="rotate(-90 416.6 76.2)">1250</text>
<text x="177.4" y="84.3" transform="rotate(90 177.4 84.3)">1500</text>
<text x="416.6" y="89.9" transform="rotate(-90 416.6 89.9)">1500</text>
<text x="177.4" y="101.4" transform="rotate(90 177.4 101.4)">1925</text>
<text x="182.9" y="99.4" transform="rotate(90 182.9 99.4)">7212</text>
<text x="411.1" y="105" transform="rotate(-90 411.1 105)">7212</text>
<text x="416.6" y="107.1" transform="rotate(-90 416.6 107.1)">1925</text>
<text x="177.4" y="119.4" transform="rotate(90 177.4 119.4)">1668</text>
<text x="416.6" y="125" transform="rotate(-90 416.6 125)">1668</text>
<text x="177.4" y="139.8" transform="rotate(90 177.4 139.8)">2421</text>
<text x="182.9" y="142.3" transform="rotate(90 182.9 142.3)">1366</text>
<text x="411.1" y="147.9" transform="rotate(-90 411.1 147.9)">1366</text>
<text x="416.6" y="145.5" transform="rotate(-90 416.6 145.5)">2421</text>
<text x="177.4" y="154.2" transform="rotate(90 177.4 154.2)">300</text>
<text x="416.6" y="158.4" transform="rotate(-90 416.6 158.4)">300</text>
<text x="177.4" y="162.7" transform="rotate(90 177.4 162.7)">1550</text>
<text x="228.9" y="171.3" transform="rotate(-90 228.9 171.3)">100</text>
<text x="416.6" y="168.3" transform="rotate(-90 416.6 168.3)">1550</text>
<text x="177.4" y="176.7" transform="rotate(90 177.4 176.7)">1250</text>
<text x="182.9" y="177.9" transform="rotate(90 182.9 177.9)">5755</text>
<text x="411.1" y="183.5" transform="rotate(-90 411.1 183.5)">5755</text>
<text x="416.6" y="182.3" transform="rotate(-90 416.6 182.3)">1250</text>
<text x="171.9" y="187.9" transform="rotate(90 171.9 187.9)">25056</text>
<text x="177.4" y="190.4" transform="rotate(90 177.4 190.4)">1500</text>
<text x="416.6" y="196.1" transform="rotate(-90 416.6 196.1)">1500</text>
<text x="422.1" y="194.9" transform="rotate(-90 422.1 194.9)">25056</text>
<text x="177.4" y="205.7" transform="rotate(90 177.4 205.7)">1550</text>
<text x="177.4" y="215.7" transform="rotate(90 177.4 215.7)">300</text>
<text x="182.9" y="214.1" transform="rotate(90 182.9 214.1)">1500</text>
<text x="416.6" y="211.3" transform="rotate(-90 416.6 211.3)">1550</text>
<text x="411.1" y="219.8" transform="rotate(-90 411.1 219.8)">1500</text>
<text x="416.6" y="219.9" transform="rotate(-90 416.6 219.9)">300</text>
<text x="177.4" y="230.9" transform="rotate(90 177.4 230.9)">2888</text>
<text x="416.6" y="236.5" transform="rotate(-90 416.6 236.5)">2888</text>
<text x="177.4" y="254.2" transform="rotate(90 177.4 254.2)">1780</text>
<text x="416.6" y="259.8" transform="rotate(-90 416.6 259.8)">1780</text>
<text x="182.9" y="267.8" transform="rotate(90 182.9 267.8)">9223</text>
<text x="177.4" y="273.1" transform="rotate(90 177.4 273.1)">1998</text>
<text x="411.1" y="273.4" transform="rotate(-90 411.1 273.4)">9223</text>
<text x="416.6" y="278.7" transform="rotate(-90 416.6 278.7)">1998</text>
<text x="177.4" y="290.6" transform="rotate(90 177.4 290.6)">1500</text>
<text x="416.6" y="296.2" transform="rotate(-90 416.6 296.2)">1500</text>
<text x="177.4" y="305.5" transform="rotate(90 177.4 305.5)">1476</text>
<text x="416.6" y="311.1" transform="rotate(-90 416.6 311.1)">1476</text>
<text x="212.3" y="322.8">2425</text>
<text x="279.5" y="322.8">11160</text>
<text x="350" y="322.8">2790</text>
<text x="376.1" y="322.8">2425</text>
<text x="205.9" y="328.3">800</text>
<text x="222.9" y="328.3">2750</text>
<text x="242.2" y="328.3">1100</text>
<text x="259.7" y="328.3">2400</text>
<text x="294.2" y="328.3">4500</text>
<text x="328.7" y="328.3">2400</text>
<text x="346.2" y="328.3">1100</text>
<text x="365.4" y="328.3">2750</text>
<text x="383.9" y="328.3">800</text>
<text x="293.5" y="333.8">18800</text>
</g>
<g font-size="2.5" fill="#222">
<text x="257.6" y="75.7">Dressing</text>
<text x="258.7" y="72.7">Flat 01</text>
<text x="326.6" y="75.7">Dressing</text>
<text x="327.7" y="72.7">Flat 02</text>
<text x="253.8" y="89.5">Toilet (En-suite)</text>
<text x="254.5" y="86.5">Flat 01 Master</text>
<text x="254.6" y="124.6">Utility Balcony</text>
<text x="256.6" y="121.6">Flat 01 Dry</text>
<text x="254" y="166.4">Entrance</text>
<text x="255.1" y="163.4">Flat 01</text>
<text x="323" y="166.4">Entrance</text>
<text x="324.1" y="163.4">Flat 02</text>
<text x="255.8" y="169.4">Foyer</text>
<text x="324.8" y="169.4">Foyer</text>
<text x="258.7" y="178.9">Flat 03</text>
<text x="327.7" y="178.9">Flat 04</text>
<text x="257.6" y="181.9">Dressing</text>
<text x="326.6" y="181.9">Dressing</text>
<text x="320.7" y="192.6">Flat 04 Toilet</text>
<text x="321" y="195.6">2 (Attached)</text>
<text x="254" y="209.4">Entrance</text>
<text x="255.1" y="206.4">Flat 03</text>
<text x="323" y="209.4">Entrance</text>
<text x="324.1" y="206.4">Flat 04</text>
<text x="255.8" y="212.4">Foyer</text>
<text x="324.8" y="212.4">Foyer</text>
<text x="254.6" y="262.1">Utility Balcony</text>
<text x="256.6" y="259.1">Flat 03 Dry</text>
<text x="323.6" y="262.1">Utility Balcony</text>
<text x="325.6" y="259.1">Flat 04 Dry</text>
<text x="253.3" y="275.3">Flat 03 Common</text>
<text x="254.1" y="278.3">Toilet / Powder</text>
<text x="322.3" y="278.3">Flat 04 Common</text>
<text x="323.1" y="281.3">Toilet / Powder</text>
<text x="254.5" y="292.8">Flat 03 Master</text>
<text x="253.8" y="295.8">Toilet (En-suite)</text>
</g>
<g font-size="2.5" fill="#7a7a7a">
<text x="258.9" y="78.5">3.0 m²</text>
<text x="327.9" y="78.5">3.0 m²</text>
<text x="222.9" y="87.5">12.8 m²</text>
<text x="362.4" y="87.5">12.8 m²</text>
<text x="258.9" y="92.2">3.6 m²</text>
<text x="258.9" y="113">4.6 m²</text>
<text x="324.3" y="113">4.6 m²</text>
<text x="364.6" y="119.2">9.9 m²</text>
<text x="222.2" y="124.6">9.9 m²</text>
<text x="258.9" y="127.3">4.0 m²</text>
<text x="327.9" y="128.1">4.0 m²</text>
<text x="222.9" y="152.1">19.9 m²</text>
<text x="258.9" y="150.8">6.5 m²</text>
<text x="324.3" y="154.9">6.5 m²</text>
<text x="362.4" y="158.5">19.9 m²</text>
<text x="255.3" y="172.1">3.7 m²</text>
<text x="324.3" y="172.1">3.7 m²</text>
<text x="258.9" y="184.6">3.0 m²</text>
<text x="327.9" y="184.6">3.0 m²</text>
<text x="222.9" y="187.4">12.8 m²</text>
<text x="292.7" y="191.5">29.0 m²</text>
<text x="362.4" y="191.5">12.8 m²</text>
<text x="258.9" y="196.9">3.6 m²</text>
<text x="324.3" y="198.4">3.6 m²</text>
<text x="255.3" y="215.1">3.7 m²</text>
<text x="324.3" y="215.1">3.7 m²</text>
<text x="362.4" y="231.1">22.0 m²</text>
<text x="258.9" y="238.8">7.7 m²</text>
<text x="222.9" y="245.3">22.0 m²</text>
<text x="327.9" y="243.6">7.7 m²</text>
<text x="258.9" y="264.8">4.3 m²</text>
<text x="327.9" y="264.8">4.3 m²</text>
<text x="363.9" y="275.7">10.4 m²</text>
<text x="221.4" y="281.4">10.4 m²</text>
<text x="258.9" y="281">4.8 m²</text>
<text x="327.9" y="284">4.8 m²</text>
<text x="258.9" y="298.5">3.6 m²</text>
<text x="222.9" y="307.4">13.8 m²</text>
<text x="362.4" y="307.4">13.8 m²</text>
<text x="258.9" y="314.2">3.5 m²</text>
<text x="324.3" y="314.2">3.5 m²</text>
</g>
<g font-size="2" fill="#222">
<text x="325.1" y="88.9">Flat 02 Master</text>
<text x="324.5" y="91.3">Toilet (En-suite)</text>
<text x="241.9" y="113.3">Private</text>
<text x="242" y="110.9">Flat 01</text>
<text x="241.2" y="115.7">Passage</text>
<text x="345.9" y="118.7">Private</text>
<text x="346" y="116.3">Flat 02</text>
<text x="345.2" y="121.1">Passage</text>
<text x="241.9" y="262.1">Private</text>
<text x="242" y="259.7">Flat 03</text>
<text x="241.2" y="264.5">Passage</text>
<text x="345.2" y="275.8">Passage</text>
<text x="345.9" y="273.4">Private</text>
<text x="346" y="271">Flat 04</text>
<text x="324.5" y="297.6">Toilet (En-suite)</text>
<text x="325.1" y="295.2">Flat 04 Master</text>
</g>
<g font-size="2" fill="#7a7a7a">
<text x="328.6" y="93.5">3.6 m²</text>
<text x="242.1" y="117.9">4.0 m²</text>
<text x="346.1" y="123.3">4.0 m²</text>
<text x="242.1" y="266.7">4.2 m²</text>
<text x="346.1" y="278">4.2 m²</text>
<text x="328.6" y="299.8">3.6 m²</text>
</g>
<g font-size="2" fill="#9a9488">
<text x="186.6" y="155.1">Flat 01 Sit-out Balcony</text>
<text x="389.8" y="155.1">Flat 02 Sit-out Balcony</text>
<text x="183.6" y="228.1">Flat 03 Living Sit-Out Balcony</text>
<text x="390.6" y="228.1">Flat 04 Living Sit-Out Balcony</text>
</g>
<g font-size="2" fill="#333">
<text x="285.2" y="154.5">UP</text>
<text x="285.2" y="255">UP</text>
<text x="188" y="344.4">0</text>
<text x="206.3" y="344.4">2 m</text>
</g>
<g font-size="1.9" fill="#333">
<text x="377.6" y="343.3">Architectural Apartment Project</text>
<text x="390.8" y="347.9">AI Floor Planner</text>
<text x="394.7" y="352.5">2026-11-12</text>
<text x="391.4" y="357.1">AFP-DECE8235</text>
<text x="403.2" y="361.7">1</text>
<text x="380.2" y="370.9">0 — Typical Residential Floor</text>
<text x="399.6" y="366.3">1:100</text>
</g>
<g font-size="1.7" fill="#9a9488">
<text x="194.1" y="157.1">2.5 m²</text>
<text x="397.3" y="157.1">2.5 m²</text>
<text x="194.1" y="230.2">3.0 m²</text>
<text x="401" y="230.2">3.0 m²</text>
</g>
<g font-size="1.5" fill="#888">
<text x="373.7" y="343.1">PROJECT</text>
<text x="373.7" y="347.7">DRAWN BY</text>
<text x="373.7" y="352.3">DATE</text>
<text x="373.7" y="356.9">DRAWING NO.</text>
<text x="373.7" y="361.5">REVISION</text>
<text x="373.7" y="366.1">SCALE</text>
<text x="373.7" y="370.7">LEVEL</text>
</g>
</svg>
